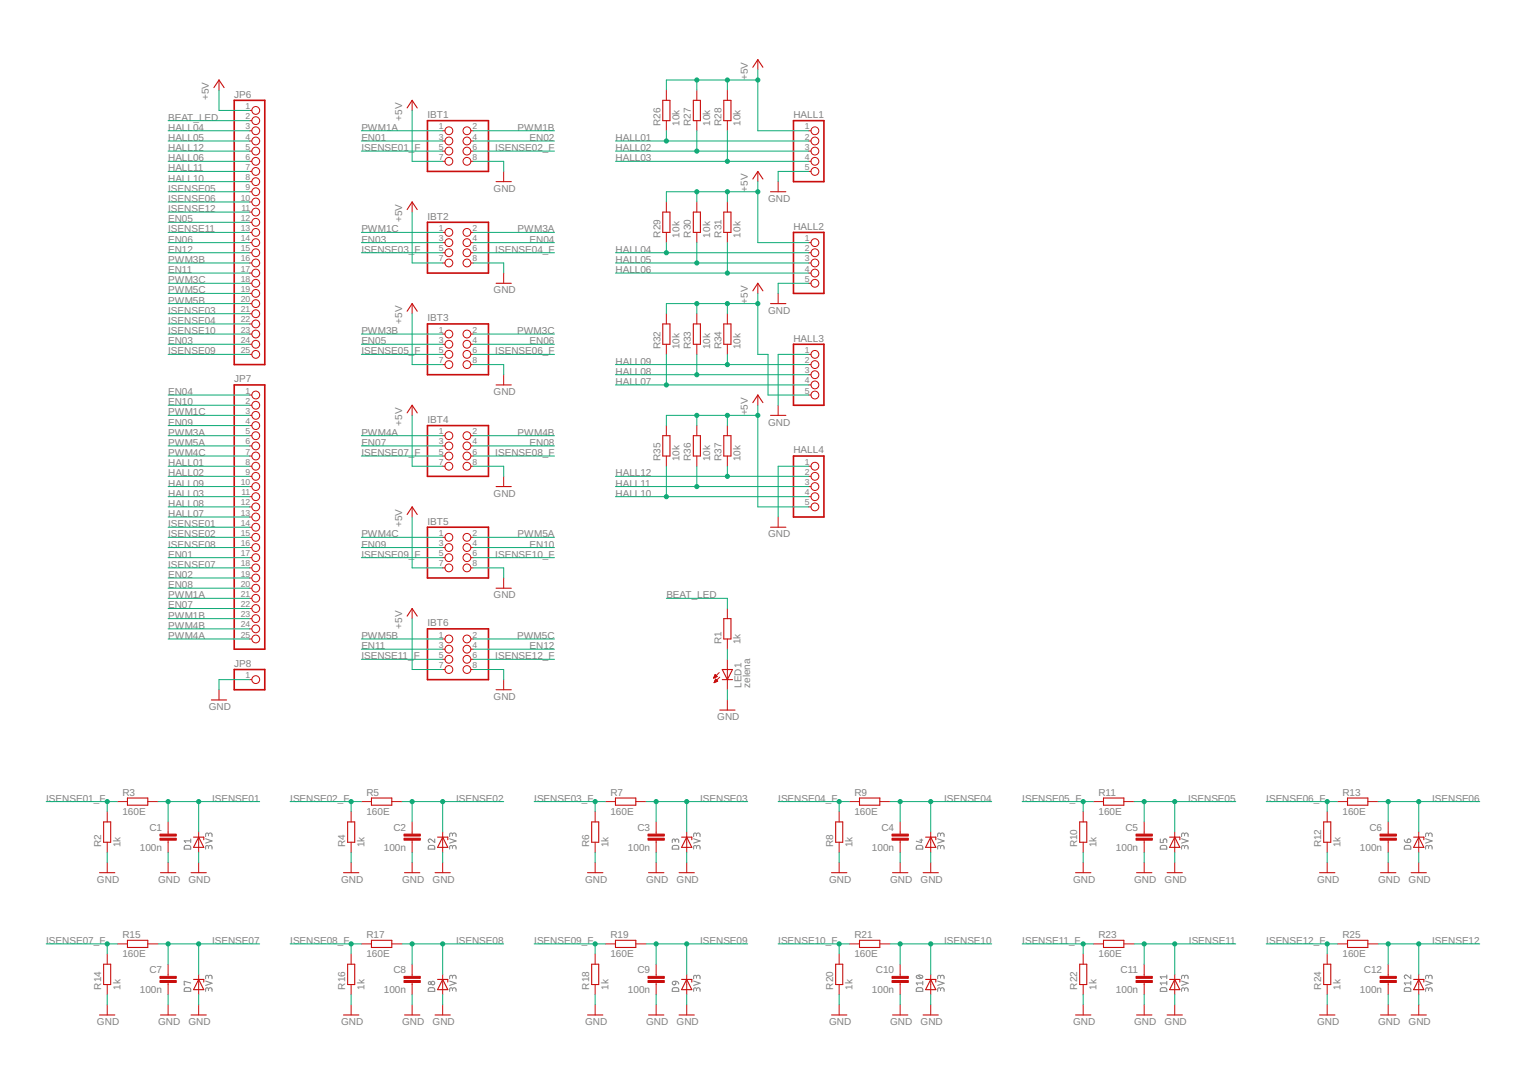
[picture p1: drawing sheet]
<svg xmlns="http://www.w3.org/2000/svg" width="297mm" height="210mm" viewBox="0 0 297 210" stroke-linecap="round" stroke-linejoin="round" font-family="sans-serif">
<g fill="none" stroke="#808080" stroke-width=".19">
<path d="M36 164.7h.9l.2 .1v.5h-1.2zM37.1 163.4v.7M37.1 163.7h-1.2l.3 .4M40 163.3l1.3 .4-1.3 .5M40.6 165a.35 .35 0 0 1 .3-.4 .35 .35 0 0 1 .4 .4v.3M40.6 165.2v-.4l-.4-.2-.2 .2v.5M40.6 162.5a.35 .35 0 0 1 .3-.3 .35 .35 0 0 1 .4 .3v.4M40.6 162.8v-.5l-.4-.1-.2 .1v.6M83.5 164.7h.9l.2 .1v.5h-1.2zM84.6 163.4v.7l-.7-.6a.35 .35 0 0 0-.5 .1 .35 .35 0 0 0 .2 .5M87.5 163.3l1.3 .4-1.3 .5M88.1 165a.35 .35 0 0 1 .3-.4 .35 .35 0 0 1 .4 .4v.3"/>
<path d="M88.1 165.2v-.4l-.4-.2-.2 .2v.5M88.1 162.5a.35 .35 0 0 1 .3-.3 .35 .35 0 0 1 .4 .3v.4M88.1 162.8v-.5l-.4-.1-.2 .1v.6M131 164.7h.9l.2 .1v.5h-1.2zM131.4 163.7a.35 .35 0 0 1 .4-.3 .35 .35 0 0 1 .3 .3v.4M131.4 163.9v-.4l-.3-.1-.2 .1v.6M135 163.3l1.3 .4-1.3 .5M135.6 165a.35 .35 0 0 1 .3-.4 .35 .35 0 0 1 .4 .4v.3M135.6 165.2v-.4l-.4-.2-.2 .2v.5M135.6 162.5a.35 .35 0 0 1 .3-.3 .35 .35 0 0 1 .4 .3v.4M135.6 162.8v-.5l-.4-.1-.2 .1v.6M178.5 164.7h.9l.2 .1v.5h-1.2z"/>
<path d="M179 163.6h.6M179.3 163.4v.7l-.9-.3M182.5 163.3l1.3 .4-1.3 .5M183.1 165a.35 .35 0 0 1 .3-.4 .35 .35 0 0 1 .4 .4v.3M183.1 165.2l-.1-.4-.3-.2-.2 .2v.5M183.1 162.5a.35 .35 0 0 1 .3-.3 .35 .35 0 0 1 .4 .3v.4M183.1 162.8l-.1-.5-.3-.1-.2 .1v.6M225.8 163.4v.7h.6v-.5a.36 .36 0 0 1 .4-.2 .36 .36 0 0 1 .3 .2v.5M226 164.7h.9l.2 .1v.5h-1.3zM230 163.3l1.3 .4-1.3 .5M230.6 165a.35 .35 0 0 1 .3-.4 .35 .35 0 0 1 .4 .4v.3M230.6 165.2l-.1-.4-.3-.2-.2 .3v.4"/>
<path d="M230.6 162.5a.35 .35 0 0 1 .3-.3 .35 .35 0 0 1 .4 .3v.4M230.6 162.8l-.1-.5-.3-.1-.2 .3v.4M273.3 163.5l.3 .5 .3 .1M273.5 164.7h.9l.2 .1v.5h-1.3zM274 163.4a.36 .36 0 0 1 .6 .2 .36 .36 0 0 1-.3 .5h-.4zM277.5 163.3l1.3 .4-1.3 .5M278.1 165a.35 .35 0 0 1 .3-.4 .35 .35 0 0 1 .4 .4v.3M278.1 165.2l-.1-.4-.3-.2-.2 .2v.5M278.1 162.5a.35 .35 0 0 1 .3-.3 .35 .35 0 0 1 .4 .3v.4M278.1 162.8l-.1-.5-.3-.1-.2 .1v.6M36 192.4h.9l.2 .2v.4h-1.2zM37.1 191.4l-1.2-.3v.7h.1"/>
<path d="M40 191l1.3 .5-1.3 .4M40.6 192.7a.35 .35 0 0 1 .3-.4 .35 .35 0 0 1 .4 .4v.3M40.6 192.9v-.4l-.4-.2-.2 .2v.5M40.6 190.2a.35 .35 0 0 1 .3-.3 .35 .35 0 0 1 .4 .3v.4M40.6 190.5v-.4l-.4-.2-.2 .2v.5M83.5 192.4h.9l.2 .2v.4h-1.2zM87.5 191l1.3 .5-1.3 .4M88.1 192.7a.35 .35 0 0 1 .3-.4 .35 .35 0 0 1 .4 .4v.3M88.1 192.9v-.4l-.4-.2-.2 .2v.5M88.1 190.2a.35 .35 0 0 1 .3-.3 .35 .35 0 0 1 .4 .3v.4M88.1 190.5v-.4l-.4-.2-.2 .2v.5M131 192.4h.9l.2 .2v.4h-1.2z"/>
<path d="M131 191.2l.6-.1v.4a.35 .35 0 0 1-.6 .2 .35 .35 0 0 1 0-.5zM131.6 191.1l.3 .1 .2 .4M135 191l1.3 .5-1.3 .4M135.6 192.7a.35 .35 0 0 1 .3-.4 .35 .35 0 0 1 .4 .4v.3M135.6 192.9v-.4l-.4-.2-.2 .2v.5M135.6 190.2a.35 .35 0 0 1 .3-.3 .35 .35 0 0 1 .4 .3v.4M135.6 190.5v-.4l-.4-.2-.2 .2v.5M178.4 190a.71 .71 0 0 1 1.2 .3 .71 .71 0 0 1-1.2-.2zM178.5 192.4h.9l.2 .2v.4h-1.2zM178.6 189.9l.7 .6M179.6 191.1v.7M179.6 191.4h-1.2l.2 .4"/>
<path d="M182.5 191l1.3 .5-1.3 .4M183.1 192.7a.35 .35 0 0 1 .3-.4 .35 .35 0 0 1 .4 .4v.3M183.1 192.9l-.1-.4-.3-.2-.2 .2v.5M183.1 190.2a.35 .35 0 0 1 .3-.3 .35 .35 0 0 1 .4 .3v.4M183.1 190.5l-.1-.4-.3-.2-.2 .2v.5M226 192.4h.9l.2 .2v.4h-1.3zM227.1 189.8v.8M227.1 191.1v.7M227.1 191.4h-1.3l.3 .4M227.1 190.2h-1.3l.3 .4M230 191l1.3 .5-1.3 .4M230.6 192.7a.35 .35 0 0 1 .3-.4 .35 .35 0 0 1 .4 .4v.3"/>
<path d="M230.6 192.9l-.1-.4-.3-.2-.2 .3v.4M230.6 190.2a.35 .35 0 0 1 .3-.3 .35 .35 0 0 1 .4 .3v.4M230.6 190.5l-.1-.4-.3-.2-.2 .2v.5M273.5 192.4h.9l.2 .2v.4h-1.3zM274.6 189.8v.8l-.7-.7a.36 .36 0 0 0-.5 .2 .36 .36 0 0 0 .2 .5M274.6 191.1v.7M274.6 191.4h-1.3l.3 .4M277.5 191l1.3 .5-1.3 .4M278.1 192.7a.35 .35 0 0 1 .3-.4 .35 .35 0 0 1 .4 .4v.3M278.1 192.9l-.1-.4-.3-.2-.2 .2v.5M278.1 190.2a.35 .35 0 0 1 .3-.3 .35 .35 0 0 1 .4 .3v.4M278.1 190.5l-.1-.4-.3-.2-.2 .2v.5"/>
<circle cx="83.7" cy="191.4" r=".28"/>
<circle cx="84.3" cy="191.4" r=".35"/>
</g>
<g fill="none" stroke="#c90d0c" stroke-width=".32">
<path d="M45.6 19.5h5.9v51.5h-5.9zM83.2 23.5h11.9v9.9h-11.9zM154.5 23.5h5.9v11.9h-5.9zM83.2 43.3h11.9v9.9h-11.9zM154.5 45.3h5.9v11.8h-5.9zM45.6 75h5.9v51.4h-5.9zM83.2 63.1h11.9v9.9h-11.9zM154.5 67h5.9v11.9h-5.9zM83.2 82.9h11.9v9.9h-11.9zM154.5 88.8h5.9v11.9h-5.9zM83.2 102.7h11.9v9.8h-11.9zM45.6 130.4h5.9v3.9h-5.9z"/>
<path d="M83.2 122.4h11.9v9.9h-11.9z"/>
</g>
<g fill="none" stroke="#c90d0c" stroke-width=".19">
<path d="M42.6 15.6v1.9M80.2 19.5v2M129.7 17.5v2M135.6 17.5v2M141.6 17.5v2M147.5 11.6v2M48.6 25.5h.4M48.6 27.5h.4M48.6 29.4h.4M48.6 31.4h.4M48.6 33.4h.4M48.6 21.5h.4"/>
<path d="M48.6 23.5h.4M48.6 35.4h.4M48.6 37.3h.4M48.6 39.3h.4M80.2 39.3v2M86.2 25.5h.4M86.2 27.5h.4M86.2 29.4h.4M86.2 31.4h.4M91.7 25.5h.4M91.7 27.5h.4M91.7 29.4h.4"/>
<path d="M91.7 31.4h.4M98 33.4v2M129.7 23.5v2M129.7 39.3v2M135.6 23.5v2M135.6 39.3v2M141.6 23.5v2M141.6 39.3v2M147.5 33.4v2M151.5 35.4v1.9M157.4 25.5h.5M157.4 27.5h.5"/>
<path d="M157.4 29.4h.5M157.4 31.4h.5M157.4 33.4h.5M48.6 45.3h.4M48.6 47.2h.4M48.6 49.2h.4M48.6 51.2h.4M48.6 53.2h.4M48.6 55.2h.4M48.6 41.3h.4M48.6 43.3h.4M48.6 57.1h.4"/>
<path d="M48.6 59.1h.4M80.2 59.1v2M86.2 45.3h.4M86.2 47.2h.4M86.2 49.2h.4M86.2 51.2h.4M91.7 45.3h.4M91.7 47.2h.4M91.7 49.2h.4M91.7 51.2h.4M98 53.2v2M129.7 45.3v1.9"/>
<path d="M135.6 45.3v1.9M141.6 45.3v1.9M147.5 55.2v1.9M151.5 57.1v2M157.4 47.2h.5M157.4 49.2h.5M157.4 51.2h.5M157.4 53.2h.5M157.4 55.2h.5M48.6 65h.4M48.6 67h.4M48.6 69h.4"/>
<path d="M48.6 76.9h.4M48.6 61.1h.4M48.6 63.1h.4M48.6 78.9h.4M80.2 78.9v2M86.2 65h.4M86.2 67h.4M86.2 69h.4M86.2 71h.4M91.7 65h.4M91.7 67h.4M91.7 69h.4"/>
<path d="M91.7 71h.4M98 73v2M129.7 61.1v2M129.7 67v2M135.6 61.1v2M135.6 67v2M141.6 61.1v2M141.6 67v2M147.5 76.9v2M151.5 78.9v2M157.4 69h.5M157.4 71h.5"/>
<path d="M157.4 73h.5M157.4 75h.5M157.4 76.9h.5M48.6 84.8h.4M48.6 86.8h.4M48.6 88.8h.4M48.6 90.8h.4M48.6 92.8h.4M48.6 94.7h.4M48.6 96.7h.4M48.6 98.7h.4M48.6 80.9h.4"/>
<path d="M48.6 82.9h.4M80.2 98.7v2M86.2 84.8h.4M86.2 86.8h.4M86.2 88.8h.4M86.2 90.8h.4M91.7 84.8h.4M91.7 86.8h.4M91.7 88.8h.4M91.7 90.8h.4M98 92.8v1.9M129.7 82.9v1.9"/>
<path d="M129.7 88.8v2M135.6 82.9v1.9M135.6 88.8v2M141.6 82.9v1.9M141.6 88.8v2M157.4 90.8h.5M157.4 92.8h.5M157.4 94.7h.5M157.4 96.7h.5M157.4 98.7h.5M48.6 104.6h.4M48.6 106.6h.4"/>
<path d="M48.6 108.6h.4M48.6 110.6h.4M48.6 100.7h.4M48.6 102.7h.4M48.6 112.5h.4M48.6 114.5h.4M48.6 116.5h.4M48.6 118.5h.4M80.2 118.5v2M86.2 104.6h.4M86.2 106.6h.4M86.2 108.6h.4"/>
<path d="M86.2 110.6h.4M91.7 104.6h.4M91.7 106.6h.4M91.7 108.6h.4M91.7 110.6h.4M98 112.5v2M141.6 118.5v2M151.5 100.7v2M42.6 134.3v2M48.6 124.4h.4M48.6 132.3h.4M48.6 120.5h.4"/>
<path d="M48.6 122.4h.4M86.2 124.4h.4M86.2 126.4h.4M86.2 128.4h.4M86.2 130.4h.4M91.7 124.4h.4M91.7 126.4h.4M91.7 128.4h.4M91.7 130.4h.4M98 132.3v2M138.9 132h.1M139 131.9h.2"/>
<path d="M139 131.8h.4M139 131.7h.6M139 132.9h.2M139.1 131.6h.4M139.1 132.8h.3M139.1 132.7h.5M139.1 131.6h.3M139.1 131.5h.2M139.1 132.6h.6M139.2 131.4h.1M139.2 132.5h.4M139.2 132.4h.3"/>
<path d="M139.3 132.3h.1M139.3 132.2l.4 .4-.7 .3zM139.3 132.2h.1M139.6 131.7l-.4-.4-.3 .7M139.6 131.7l-.7 .3M140 131l-1.1 1M140.1 131.8l-1.1 1.1M141.6 124.4v2M141.6 128.4v5.9M141.6 136.3v2M20.9 158.1v1.9M22.8 156.1h2"/>
<path d="M28.8 156.1h2M68.3 158.1v1.9M70.3 156.1h2M76.3 156.1h2M115.8 158.1v1.9M117.8 156.1h2M123.8 156.1h2M163.3 158.1v1.9M165.3 156.1h2M171.3 156.1h1.9M210.8 158.1v1.9M212.8 156.1h2"/>
<path d="M218.8 156.1h1.9M258.3 158.1v1.9M260.3 156.1h2M266.3 156.1h1.9M20.9 164v2M20.9 168v1.9M32.7 160v2.4M32.7 163.6v2.4M32.7 168v1.9M38.7 162v4M38.7 168v1.9M68.3 164v2"/>
<path d="M68.3 168v1.9M80.2 160v2.4M80.2 163.6v2.4M80.2 168v1.9M86.2 162v4M86.2 168v1.9M115.8 164v2M115.8 168v1.9M127.7 160v2.4M127.7 163.6v2.4M127.7 168v1.9M133.7 162v4"/>
<path d="M133.7 168v1.9M163.3 164v2M163.3 168v1.9M175.2 160v2.4M175.2 163.6v2.4M175.2 168v1.9M181.2 162v4M181.2 168v1.9M210.8 164v2M210.8 168v1.9M222.7 160v2.4M222.7 163.6v2.4"/>
<path d="M222.7 168v1.9M228.7 162v4M228.7 168v1.9M258.3 164v2M258.3 168v1.9M270.2 160v2.4M270.2 163.6v2.4M270.2 168v1.9M276.2 162v4M276.2 168v1.9M20.9 185.8v1.9M20.9 191.7v2"/>
<path d="M20.9 195.7v1.9M22.8 183.8h2M28.8 183.8h2M32.7 187.7v2.4M32.7 191.3v2.4M32.7 195.7v1.9M38.7 189.7v4M38.7 195.7v1.9M68.3 185.8v1.9M68.3 191.7v2M68.3 195.7v1.9M70.3 183.8h2"/>
<path d="M76.3 183.8h2M80.2 187.7v2.4M80.2 191.3v2.4M80.2 195.7v1.9M86.2 189.7v4M86.2 195.7v1.9M115.8 185.8v1.9M115.8 191.7v2M115.8 195.7v1.9M117.8 183.8h2M123.8 183.8h2M127.7 187.7v2.4"/>
<path d="M127.7 191.3v2.4M127.7 195.7v1.9M133.7 189.7v4M133.7 195.7v1.9M163.3 185.8v1.9M163.3 191.7v2M163.3 195.7v1.9M165.3 183.8h2M171.3 183.8h1.9M175.2 187.7v2.4M175.2 191.3v2.4M175.2 195.7v1.9"/>
<path d="M181.2 189.7v4M181.2 195.7v1.9M210.8 185.8v1.9M210.8 191.7v2M210.8 195.7v1.9M212.8 183.8h2M218.8 183.8h1.9M222.7 187.7v2.4M222.7 191.3v2.4M222.7 195.7v1.9M228.7 189.7v4M228.7 195.7v1.9"/>
<path d="M258.3 185.8v1.9M258.3 191.7v2M258.3 195.7v1.9M260.3 183.8h2M266.3 183.8h1.9M270.2 187.7v2.4M270.2 191.3v2.4M270.2 195.7v1.9M276.2 189.7v4M276.2 195.7v1.9"/>
<circle cx="49.8" cy="21.5" r=".76"/>
<circle cx="49.8" cy="39.3" r=".76"/>
<circle cx="49.8" cy="29.4" r=".76"/>
<circle cx="49.8" cy="37.3" r=".76"/>
<circle cx="49.8" cy="33.4" r=".76"/>
<circle cx="49.8" cy="35.4" r=".76"/>
<circle cx="49.8" cy="23.5" r=".76"/>
<circle cx="49.8" cy="25.5" r=".76"/>
<circle cx="49.8" cy="27.5" r=".76"/>
<circle cx="49.8" cy="31.4" r=".76"/>
<circle cx="87.4" cy="27.5" r=".76"/>
<circle cx="87.4" cy="29.4" r=".76"/>
<circle cx="87.4" cy="25.5" r=".76"/>
<circle cx="87.4" cy="31.4" r=".76"/>
<circle cx="90.9" cy="29.4" r=".76"/>
<circle cx="90.9" cy="25.5" r=".76"/>
<circle cx="90.9" cy="27.5" r=".76"/>
<circle cx="90.9" cy="31.4" r=".76"/>
<circle cx="158.6" cy="25.5" r=".76"/>
<circle cx="158.6" cy="27.5" r=".76"/>
<circle cx="158.6" cy="31.4" r=".76"/>
<circle cx="158.6" cy="33.4" r=".76"/>
<circle cx="158.6" cy="29.4" r=".76"/>
<circle cx="49.8" cy="47.2" r=".76"/>
<circle cx="49.8" cy="57.1" r=".76"/>
<circle cx="49.8" cy="59.1" r=".76"/>
<circle cx="49.8" cy="51.2" r=".76"/>
<circle cx="49.8" cy="53.2" r=".76"/>
<circle cx="49.8" cy="45.3" r=".76"/>
<circle cx="49.8" cy="55.2" r=".76"/>
<circle cx="49.8" cy="49.2" r=".76"/>
<circle cx="49.8" cy="43.3" r=".76"/>
<circle cx="49.8" cy="41.3" r=".76"/>
<circle cx="87.4" cy="49.2" r=".76"/>
<circle cx="87.4" cy="51.2" r=".76"/>
<circle cx="87.4" cy="47.2" r=".76"/>
<circle cx="87.4" cy="45.3" r=".76"/>
<circle cx="90.9" cy="47.2" r=".76"/>
<circle cx="90.9" cy="49.2" r=".76"/>
<circle cx="90.9" cy="51.2" r=".76"/>
<circle cx="90.9" cy="45.3" r=".76"/>
<circle cx="158.6" cy="49.2" r=".76"/>
<circle cx="158.6" cy="55.2" r=".76"/>
<circle cx="158.6" cy="51.2" r=".76"/>
<circle cx="158.6" cy="47.2" r=".76"/>
<circle cx="158.6" cy="53.2" r=".76"/>
<circle cx="49.8" cy="69" r=".76"/>
<circle cx="49.8" cy="61.1" r=".76"/>
<circle cx="49.8" cy="67" r=".76"/>
<circle cx="49.8" cy="65" r=".76"/>
<circle cx="49.8" cy="63.1" r=".76"/>
<circle cx="49.8" cy="78.9" r=".76"/>
<circle cx="49.8" cy="76.9" r=".76"/>
<circle cx="87.4" cy="69" r=".76"/>
<circle cx="87.4" cy="67" r=".76"/>
<circle cx="87.4" cy="65" r=".76"/>
<circle cx="87.4" cy="71" r=".76"/>
<circle cx="90.9" cy="71" r=".76"/>
<circle cx="90.9" cy="65" r=".76"/>
<circle cx="90.9" cy="67" r=".76"/>
<circle cx="90.9" cy="69" r=".76"/>
<circle cx="158.6" cy="75" r=".76"/>
<circle cx="158.6" cy="73" r=".76"/>
<circle cx="158.6" cy="69" r=".76"/>
<circle cx="158.6" cy="71" r=".76"/>
<circle cx="158.6" cy="76.9" r=".76"/>
<circle cx="49.8" cy="96.7" r=".76"/>
<circle cx="49.8" cy="94.7" r=".76"/>
<circle cx="49.8" cy="80.9" r=".76"/>
<circle cx="49.8" cy="82.9" r=".76"/>
<circle cx="49.8" cy="88.8" r=".76"/>
<circle cx="49.8" cy="84.8" r=".76"/>
<circle cx="49.8" cy="98.7" r=".76"/>
<circle cx="49.8" cy="90.8" r=".76"/>
<circle cx="49.8" cy="86.8" r=".76"/>
<circle cx="49.8" cy="92.8" r=".76"/>
<circle cx="87.4" cy="84.8" r=".76"/>
<circle cx="87.4" cy="88.8" r=".76"/>
<circle cx="87.4" cy="90.8" r=".76"/>
<circle cx="87.4" cy="86.8" r=".76"/>
<circle cx="90.9" cy="84.8" r=".76"/>
<circle cx="90.9" cy="88.8" r=".76"/>
<circle cx="90.9" cy="86.8" r=".76"/>
<circle cx="90.9" cy="90.8" r=".76"/>
<circle cx="158.6" cy="96.7" r=".76"/>
<circle cx="158.6" cy="94.7" r=".76"/>
<circle cx="158.6" cy="98.7" r=".76"/>
<circle cx="158.6" cy="92.8" r=".76"/>
<circle cx="158.6" cy="90.8" r=".76"/>
<circle cx="49.8" cy="106.6" r=".76"/>
<circle cx="49.8" cy="102.7" r=".76"/>
<circle cx="49.8" cy="100.7" r=".76"/>
<circle cx="49.8" cy="118.5" r=".76"/>
<circle cx="49.8" cy="108.6" r=".76"/>
<circle cx="49.8" cy="112.5" r=".76"/>
<circle cx="49.8" cy="104.6" r=".76"/>
<circle cx="49.8" cy="116.5" r=".76"/>
<circle cx="49.8" cy="110.6" r=".76"/>
<circle cx="49.8" cy="114.5" r=".76"/>
<circle cx="87.4" cy="104.6" r=".76"/>
<circle cx="87.4" cy="106.6" r=".76"/>
<circle cx="87.4" cy="108.6" r=".76"/>
<circle cx="87.4" cy="110.6" r=".76"/>
<circle cx="90.9" cy="104.6" r=".76"/>
<circle cx="90.9" cy="110.6" r=".76"/>
<circle cx="90.9" cy="106.6" r=".76"/>
<circle cx="90.9" cy="108.6" r=".76"/>
<circle cx="49.8" cy="124.4" r=".76"/>
<circle cx="49.8" cy="132.3" r=".76"/>
<circle cx="49.8" cy="122.4" r=".76"/>
<circle cx="49.8" cy="120.5" r=".76"/>
<circle cx="87.4" cy="128.4" r=".76"/>
<circle cx="87.4" cy="124.4" r=".76"/>
<circle cx="87.4" cy="130.4" r=".76"/>
<circle cx="87.4" cy="126.4" r=".76"/>
<circle cx="90.9" cy="124.4" r=".76"/>
<circle cx="90.9" cy="130.4" r=".76"/>
<circle cx="90.9" cy="128.4" r=".76"/>
<circle cx="90.9" cy="126.4" r=".76"/>
</g>
<g fill="none" stroke="#c90d0c" stroke-width=".21">
<path d="M41.6 17.1l1-1.5 1 1.5M129 19.5h1.4v4h-1.4zM135 19.5h1.3v4h-1.3zM140.9 19.5h1.4v4h-1.4zM146.5 13.1l1-1.5 1 1.5M79.2 21l1-1.5 1 1.5M96.6 35.4h2.9M146.5 34.9l1-1.5 1 1.5M150 37.3h3M79.2 40.8l1-1.5 1 1.5M96.6 55.2h2.9M129 41.3h1.4v4h-1.4z"/>
<path d="M135 41.3h1.3v4h-1.3zM140.9 41.3h1.4v4h-1.4zM146.5 56.6l1-1.4 1 1.4M150 59.1h3M79.2 60.6l1-1.5 1 1.5M96.6 75h2.9M129 63.1h1.4v3.9h-1.4zM135 63.1h1.3v3.9h-1.3zM140.9 63.1h1.4v3.9h-1.4zM146.5 78.4l1-1.5 1 1.5M79.2 80.4l1-1.5 1 1.5M96.6 94.7h2.9"/>
<path d="M129 84.8h1.4v4h-1.4zM135 84.8h1.3v4h-1.3zM140.9 84.8h1.4v4h-1.4zM150 80.9h3M79.2 100.2l1-1.5 1 1.5M79.2 120l1-1.5 1 1.5M96.6 114.5h2.9M150 102.7h3M41.1 136.3h3M96.6 134.3h2.9M140.1 138.3h3M140.6 130.4h2l-1 1.9z"/>
<path d="M140.6 132.3h2M140.9 120.5h1.4v3.9h-1.4zM24.8 155.4h4v1.4h-4zM72.3 155.4h4v1.4h-4zM119.8 155.4h4v1.4h-4zM167.3 155.4h4v1.4h-4zM214.8 155.4h4v1.4h-4zM262.3 155.4h4v1.4h-4zM19.4 169.9h3M20.2 160h1.3v4h-1.3zM31.2 169.9h3M37.2 169.9h3"/>
<path d="M37.7 163h2v.5M38.7 163l1 2h-2zM66.9 169.9h2.9M67.7 160h1.3v4h-1.3zM78.7 169.9h3M84.7 169.9h3M85.2 163h2v.5M86.2 163l1 2h-2zM114.4 169.9h2.9M115.2 160h1.3v4h-1.3zM126.2 169.9h3M132.2 169.9h2.9"/>
<path d="M132.7 163h2v.5M133.7 163l1 2h-2zM161.9 169.9h2.9M162.7 160h1.3v4h-1.3zM173.7 169.9h3M179.7 169.9h2.9M180.2 163h2v.5M181.2 163l1 2h-2zM209.4 169.9h2.9M210.2 160h1.3v4h-1.3zM221.2 169.9h3M227.2 169.9h2.9"/>
<path d="M227.7 163h2v.5M228.7 163l1 2h-2zM256.9 169.9h2.9M257.7 160h1.3v4h-1.3zM268.7 169.9h3M274.7 169.9h2.9M275.2 163h2v.5M276.2 163l1 2h-2zM19.4 197.6h3M20.2 187.7h1.3v4h-1.3zM24.8 183.1h4v1.4h-4zM31.2 197.6h3"/>
<path d="M37.2 197.6h3M37.7 190.7h2v.5M38.7 190.7l1 2h-2zM66.9 197.6h2.9M67.7 187.7h1.3v4h-1.3zM72.3 183.1h4v1.4h-4zM78.7 197.6h3M84.7 197.6h3M85.2 190.7h2v.5M86.2 190.7l1 2h-2zM114.4 197.6h2.9M115.2 187.7h1.3v4h-1.3z"/>
<path d="M119.8 183.1h4v1.4h-4zM126.2 197.6h3M132.2 197.6h2.9M132.7 190.7h2v.5M133.7 190.7l1 2h-2zM161.9 197.6h2.9M162.7 187.7h1.3v4h-1.3zM167.3 183.1h4v1.4h-4zM173.7 197.6h3M179.7 197.6h2.9M180.2 190.7h2v.5M181.2 190.7l1 2h-2z"/>
<path d="M209.4 197.6h2.9M210.2 187.7h1.3v4h-1.3zM214.8 183.1h4v1.4h-4zM221.2 197.6h3M227.2 197.6h2.9M227.7 190.7h2v.5M228.7 190.7l1 2h-2zM256.9 197.6h2.9M257.7 187.7h1.3v4h-1.3zM262.3 183.1h4v1.4h-4zM268.7 197.6h3M274.7 197.6h2.9"/>
<path d="M275.2 190.7h2v.5M276.2 190.7l1 2h-2z"/>
</g>
<g fill="#c90d0c" stroke="#c90d0c" stroke-width=".19">
<path d="M31.1 163.2h3.2v.4h-3.2z"/>
<path d="M31.1 162.4h3.2v.4h-3.2z"/>
<path d="M78.6 163.2h3.2v.4h-3.2z"/>
<path d="M78.6 162.4h3.2v.4h-3.2z"/>
<path d="M126.1 163.2h3.2v.4h-3.2z"/>
<path d="M126.1 162.4h3.2v.4h-3.2z"/>
<path d="M173.6 163.2h3.2v.4h-3.2z"/>
<path d="M173.6 162.4h3.2v.4h-3.2z"/>
<path d="M221.1 163.2h3.2v.4h-3.2z"/>
<path d="M221.1 162.4h3.2v.4h-3.2z"/>
<path d="M268.6 163.2h3.2v.4h-3.2z"/>
<path d="M268.6 162.4h3.2v.4h-3.2z"/>
<path d="M31.1 190.9h3.2v.4h-3.2z"/>
<path d="M31.1 190.1h3.2v.4h-3.2z"/>
<path d="M78.6 190.9h3.2v.4h-3.2z"/>
<path d="M78.6 190.1h3.2v.4h-3.2z"/>
<path d="M126.1 190.9h3.2v.4h-3.2z"/>
<path d="M126.1 190.1h3.2v.4h-3.2z"/>
<path d="M173.6 190.9h3.2v.4h-3.2z"/>
<path d="M173.6 190.1h3.2v.4h-3.2z"/>
<path d="M221.1 190.9h3.2v.4h-3.2z"/>
<path d="M221.1 190.1h3.2v.4h-3.2z"/>
<path d="M268.6 190.9h3.2v.4h-3.2z"/>
<path d="M268.6 190.1h3.2v.4h-3.2z"/>
</g>
<g fill="none" stroke="#0dab76" stroke-width=".19">
<path d="M42.6 17.5v4h6M135.6 15.6v1.9M141.6 15.6v1.9M147.5 15.6h-17.8v1.9M147.5 13.6v11.9h9.9M32.7 29.4h15.9M32.7 33.4h15.9M32.7 35.4h15.9M32.7 31.4h15.9M32.7 27.5h15.9M32.7 25.5h15.9M32.7 23.5h15.9"/>
<path d="M32.7 37.3h15.9M32.7 39.3h15.9M70.3 29.4h15.9M70.3 27.5h15.9M70.3 25.5h15.9M80.2 21.5v9.9h6M92.1 29.4h15.8M92.1 31.4h5.9v2M92.1 27.5h15.8M92.1 25.5h15.8M119.8 29.4h37.6M119.8 31.4h37.6"/>
<path d="M119.8 27.5h37.6M129.7 25.5v2M135.6 25.5v3.9M135.6 37.3v2M141.6 25.5v5.9M141.6 37.3v2M147.5 37.3h-17.8v2M147.5 35.4v11.8h9.9M157.4 33.4h-5.9v2M32.7 57.1h15.9M32.7 59.1h15.9M32.7 53.2h15.9"/>
<path d="M32.7 51.2h15.9M32.7 49.2h15.9M32.7 45.3h15.9M32.7 55.2h15.9M32.7 47.2h15.9M32.7 43.3h15.9M32.7 41.3h15.9M70.3 49.2h15.9M70.3 45.3h15.9M70.3 47.2h15.9M80.2 41.3v9.9h6M92.1 51.2h5.9v2"/>
<path d="M92.1 49.2h15.8M92.1 45.3h15.8M92.1 47.2h15.8M119.8 53.2h37.6M119.8 51.2h37.6M119.8 49.2h37.6M129.7 47.2v2M135.6 47.2v4M135.6 59.1v2M141.6 47.2v6M141.6 59.1v2M147.5 59.1h-17.8v2"/>
<path d="M147.5 57.1v11.9h2v7.9h7.9M157.4 55.2h-5.9v1.9M32.7 78.9h15.9M32.7 65h15.9M32.7 67h15.9M32.7 76.9h15.9M32.7 69h15.9M32.7 61.1h15.9M32.7 63.1h15.9M70.3 65h15.9M70.3 67h15.9M70.3 69h15.9"/>
<path d="M80.2 61.1v9.9h6M92.1 71h5.9v2M92.1 65h15.8M92.1 67h15.8M92.1 69h15.8M119.8 71h37.6M119.8 73h37.6M119.8 75h37.6M129.7 69v6M135.6 69v4M141.6 69v2M147.5 78.9v19.8h9.9"/>
<path d="M157.4 69h-5.9v9.9M32.7 86.8h15.9M32.7 92.8h15.9M32.7 94.7h15.9M32.7 96.7h15.9M32.7 98.7h15.9M32.7 88.8h15.9M32.7 84.8h15.9M32.7 80.9h15.9M32.7 82.9h15.9M32.7 90.8h15.9M70.3 86.8h15.9"/>
<path d="M70.3 88.8h15.9M70.3 84.8h15.9M80.2 80.9v9.9h6M92.1 86.8h15.8M92.1 88.8h15.8M92.1 84.8h15.8M92.1 90.8h5.9v2M119.8 92.8h37.6M119.8 94.7h37.6M119.8 96.7h37.6M129.7 90.8v5.9M135.6 80.9v2"/>
<path d="M135.6 90.8v3.9M141.6 80.9v2M141.6 90.8v2M147.5 80.9h-17.8v2M157.4 90.8h-5.9v9.9M32.7 104.6h15.9M32.7 100.7h15.9M32.7 116.5h15.9M32.7 106.6h15.9M32.7 114.5h15.9M32.7 118.5h15.9M32.7 108.6h15.9"/>
<path d="M32.7 112.5h15.9M32.7 110.6h15.9M32.7 102.7h15.9M70.3 104.6h15.9M70.3 106.6h15.9M70.3 108.6h15.9M80.2 100.7v9.9h6M92.1 104.6h15.8M92.1 106.6h15.8M92.1 108.6h15.8M92.1 110.6h5.9v1.9M129.7 116.5h11.9v2"/>
<path d="M32.7 124.4h15.9M32.7 122.4h15.9M32.7 120.5h15.9M48.6 132.3h-6v2M70.3 124.4h15.9M70.3 126.4h15.9M70.3 128.4h15.9M80.2 120.5v9.9h6M92.1 124.4h15.8M92.1 126.4h15.8M92.1 128.4h15.8M92.1 130.4h5.9v1.9"/>
<path d="M141.6 126.4v2M141.6 134.3v2M9 156.1h13.8M20.9 156.1v2M30.8 156.1h19.7M32.7 156.1v3.9M38.7 156.1v5.9M56.5 156.1h13.8M68.3 156.1v2M78.3 156.1h19.7M80.2 156.1v3.9M86.2 156.1v5.9"/>
<path d="M104 156.1h13.8M115.8 156.1v2M125.8 156.1h19.7M127.7 156.1v3.9M133.7 156.1v5.9M151.5 156.1h13.8M163.3 156.1v2M173.2 156.1h19.8M175.2 156.1v3.9M181.2 156.1v5.9M199 156.1h13.8M210.8 156.1v2"/>
<path d="M220.7 156.1h19.8M222.7 156.1v3.9M228.7 156.1v5.9M246.5 156.1h13.8M258.3 156.1v2M268.2 156.1h19.8M270.2 156.1v3.9M276.2 156.1v5.9M20.9 166v2M32.7 166v2M38.7 166v2M68.3 166v2"/>
<path d="M80.2 166v2M86.2 166v2M115.8 166v2M127.7 166v2M133.7 166v2M163.3 166v2M175.2 166v2M181.2 166v2M210.8 166v2M222.7 166v2M228.7 166v2M258.3 166v2"/>
<path d="M270.2 166v2M276.2 166v2M9 183.8h13.8M20.9 183.8v2M20.9 193.7v2M30.8 183.8h19.7M32.7 183.8v3.9M32.7 193.7v2M38.7 183.8v5.9M38.7 193.7v2M56.5 183.8h13.8M68.3 183.8v2"/>
<path d="M68.3 193.7v2M78.3 183.8h19.7M80.2 183.8v3.9M80.2 193.7v2M86.2 183.8v5.9M86.2 193.7v2M104 183.8h13.8M115.8 183.8v2M115.8 193.7v2M125.8 183.8h19.7M127.7 183.8v3.9M127.7 193.7v2"/>
<path d="M133.7 183.8v5.9M133.7 193.7v2M151.5 183.8h13.8M163.3 183.8v2M163.3 193.7v2M173.2 183.8h19.8M175.2 183.8v3.9M175.2 193.7v2M181.2 183.8v5.9M181.2 193.7v2M199 183.8h13.8M210.8 183.8v2"/>
<path d="M210.8 193.7v2M220.7 183.8h19.8M222.7 183.8v3.9M222.7 193.7v2M228.7 183.8v5.9M228.7 193.7v2M246.5 183.8h13.8M258.3 183.8v2M258.3 193.7v2M268.2 183.8h19.8M270.2 183.8v3.9M270.2 193.7v2"/>
<path d="M276.2 183.8v5.9M276.2 193.7v2"/>
</g>
<g fill="#0dab76" stroke="#0dab76" stroke-width=".19">
<circle cx="141.6" cy="92.8" r=".4"/>
<circle cx="135.6" cy="94.7" r=".4"/>
<circle cx="129.7" cy="96.7" r=".4"/>
<circle cx="141.6" cy="71" r=".4"/>
<circle cx="135.6" cy="73" r=".4"/>
<circle cx="129.7" cy="75" r=".4"/>
<circle cx="141.6" cy="53.2" r=".4"/>
<circle cx="135.6" cy="51.2" r=".4"/>
<circle cx="129.7" cy="49.2" r=".4"/>
<circle cx="141.6" cy="31.4" r=".4"/>
<circle cx="135.6" cy="29.4" r=".4"/>
<circle cx="210.8" cy="156.1" r=".4"/>
<circle cx="258.3" cy="156.1" r=".4"/>
<circle cx="20.9" cy="183.8" r=".4"/>
<circle cx="68.3" cy="183.8" r=".4"/>
<circle cx="115.8" cy="183.8" r=".4"/>
<circle cx="163.3" cy="183.8" r=".4"/>
<circle cx="210.8" cy="183.8" r=".4"/>
<circle cx="258.3" cy="183.8" r=".4"/>
<circle cx="20.9" cy="156.1" r=".4"/>
<circle cx="68.3" cy="156.1" r=".4"/>
<circle cx="115.8" cy="156.1" r=".4"/>
<circle cx="163.3" cy="156.1" r=".4"/>
<circle cx="135.6" cy="15.6" r=".4"/>
<circle cx="141.6" cy="15.6" r=".4"/>
<circle cx="147.5" cy="15.6" r=".4"/>
<circle cx="135.6" cy="37.3" r=".4"/>
<circle cx="141.6" cy="37.3" r=".4"/>
<circle cx="147.5" cy="37.3" r=".4"/>
<circle cx="135.6" cy="59.1" r=".4"/>
<circle cx="141.6" cy="59.1" r=".4"/>
<circle cx="147.5" cy="59.1" r=".4"/>
<circle cx="147.5" cy="80.9" r=".4"/>
<circle cx="141.6" cy="80.9" r=".4"/>
<circle cx="135.6" cy="80.9" r=".4"/>
<circle cx="129.7" cy="27.5" r=".4"/>
<circle cx="222.7" cy="156.1" r=".4"/>
<circle cx="228.7" cy="156.1" r=".4"/>
<circle cx="270.2" cy="156.1" r=".4"/>
<circle cx="276.2" cy="156.1" r=".4"/>
<circle cx="270.2" cy="183.8" r=".4"/>
<circle cx="276.2" cy="183.8" r=".4"/>
<circle cx="222.7" cy="183.8" r=".4"/>
<circle cx="228.7" cy="183.8" r=".4"/>
<circle cx="127.7" cy="156.1" r=".4"/>
<circle cx="133.7" cy="156.1" r=".4"/>
<circle cx="175.2" cy="156.1" r=".4"/>
<circle cx="181.2" cy="156.1" r=".4"/>
<circle cx="175.2" cy="183.8" r=".4"/>
<circle cx="181.2" cy="183.8" r=".4"/>
<circle cx="127.7" cy="183.8" r=".4"/>
<circle cx="133.7" cy="183.8" r=".4"/>
<circle cx="32.7" cy="156.1" r=".4"/>
<circle cx="38.7" cy="156.1" r=".4"/>
<circle cx="80.2" cy="156.1" r=".4"/>
<circle cx="86.2" cy="156.1" r=".4"/>
<circle cx="80.2" cy="183.8" r=".4"/>
<circle cx="86.2" cy="183.8" r=".4"/>
<circle cx="32.7" cy="183.8" r=".4"/>
<circle cx="38.7" cy="183.8" r=".4"/>
</g>
<g font-size="1.9" fill="#808080">
<text x="145.5" y="15.6" transform="rotate(-90 145.5 15.6)">+5V</text>
<text x="32.7" y="23.5">BEAT_LED</text>
<text x="40.7" y="19.5" transform="rotate(-90 40.7 19.5)">+5V</text>
<text x="45.6" y="19">JP6</text>
<text x="78.3" y="23.5" transform="rotate(-90 78.3 23.5)">+5V</text>
<text x="83.2" y="23">IBT1</text>
<text x="154.4" y="23">HALL1</text>
<text x="32.7" y="29.4">HALL12</text>
<text x="32.7" y="27.4">HALL05</text>
<text x="32.7" y="25.5">HALL04</text>
<text x="70.3" y="25.5">PWM1A</text>
<text x="70.3" y="27.4">EN01</text>
<text x="70.3" y="29.4">ISENSE01_</text>
<text x="80.7" y="29.4">F</text>
<text x="96.4" y="29.4">ISENSE02_F</text>
<text x="100.8" y="25.5">PWM1B</text>
<text x="103.1" y="27.4">EN02</text>
<text x="119.8" y="29.4">HALL02</text>
<text x="119.8" y="27.4">HALL01</text>
<text x="128.5" y="24.5" transform="rotate(-90 128.5 24.5)">R26</text>
<text x="132.3" y="24.5" transform="rotate(-90 132.3 24.5)">10k</text>
<text x="134.5" y="24.5" transform="rotate(-90 134.5 24.5)">R27</text>
<text x="138.2" y="24.5" transform="rotate(-90 138.2 24.5)">10k</text>
<text x="140.4" y="24.5" transform="rotate(-90 140.4 24.5)">R28</text>
<text x="144.2" y="24.5" transform="rotate(-90 144.2 24.5)">10k</text>
<text x="32.7" y="33.4">HALL11</text>
<text x="32.7" y="35.4">HALL10</text>
<text x="32.7" y="31.4">HALL06</text>
<text x="119.8" y="31.4">HALL03</text>
<text x="32.7" y="37.3">ISENSE05</text>
<text x="32.7" y="39.3">ISENSE06</text>
<text x="32.7" y="41.3">ISENSE12</text>
<text x="96.1" y="37.3">GND</text>
<text x="145.5" y="37.3" transform="rotate(-90 145.5 37.3)">+5V</text>
<text x="149.5" y="39.3">GND</text>
<text x="32.7" y="47.2">EN06</text>
<text x="32.7" y="43.3">EN05</text>
<text x="32.7" y="45.3">ISENSE11</text>
<text x="70.3" y="45.3">PWM1C</text>
<text x="70.3" y="47.2">EN03</text>
<text x="78.3" y="43.3" transform="rotate(-90 78.3 43.3)">+5V</text>
<text x="83.2" y="42.8">IBT2</text>
<text x="100.8" y="45.3">PWM3A</text>
<text x="103.1" y="47.2">EN04</text>
<text x="128.5" y="46.2" transform="rotate(-90 128.5 46.2)">R29</text>
<text x="132.3" y="46.2" transform="rotate(-90 132.3 46.2)">10k</text>
<text x="134.5" y="46.2" transform="rotate(-90 134.5 46.2)">R30</text>
<text x="138.2" y="46.2" transform="rotate(-90 138.2 46.2)">10k</text>
<text x="140.4" y="46.2" transform="rotate(-90 140.4 46.2)">R31</text>
<text x="144.2" y="46.2" transform="rotate(-90 144.2 46.2)">10k</text>
<text x="154.4" y="44.8">HALL2</text>
<text x="32.7" y="49.2">EN12</text>
<text x="32.7" y="53.2">EN11</text>
<text x="32.7" y="51.2">PWM3B</text>
<text x="70.3" y="49.2">ISENSE03_</text>
<text x="80.7" y="49.2">F</text>
<text x="96.4" y="49.2">ISENSE04_F</text>
<text x="119.8" y="53.2">HALL06</text>
<text x="119.8" y="51.2">HALL05</text>
<text x="119.8" y="49.2">HALL04</text>
<text x="32.7" y="57.1">PWM5C</text>
<text x="32.7" y="59.1">PWM5B</text>
<text x="32.7" y="55.2">PWM3C</text>
<text x="96.1" y="57.1">GND</text>
<text x="145.5" y="59.1" transform="rotate(-90 145.5 59.1)">+5V</text>
<text x="32.7" y="61.1">ISENSE03</text>
<text x="32.7" y="63.1">ISENSE04</text>
<text x="32.7" y="65">ISENSE10</text>
<text x="70.3" y="65">PWM3B</text>
<text x="78.3" y="63.1" transform="rotate(-90 78.3 63.1)">+5V</text>
<text x="83.2" y="62.6">IBT3</text>
<text x="100.7" y="65">PWM3C</text>
<text x="149.5" y="61.1">GND</text>
<text x="32.7" y="67">EN03</text>
<text x="32.7" y="69">ISENSE09</text>
<text x="70.3" y="67">EN05</text>
<text x="70.3" y="69">ISENSE05_</text>
<text x="80.7" y="69">F</text>
<text x="96.4" y="69">ISENSE06_F</text>
<text x="103.1" y="67">EN06</text>
<text x="119.8" y="71">HALL09</text>
<text x="128.5" y="68" transform="rotate(-90 128.5 68)">R32</text>
<text x="132.3" y="68" transform="rotate(-90 132.3 68)">10k</text>
<text x="134.5" y="68" transform="rotate(-90 134.5 68)">R33</text>
<text x="138.2" y="68" transform="rotate(-90 138.2 68)">10k</text>
<text x="140.4" y="68" transform="rotate(-90 140.4 68)">R34</text>
<text x="144.2" y="68" transform="rotate(-90 144.2 68)">10k</text>
<text x="154.4" y="66.5">HALL3</text>
<text x="32.7" y="76.9">EN04</text>
<text x="45.6" y="74.4">JP7</text>
<text x="96.1" y="76.9">GND</text>
<text x="119.8" y="73">HALL08</text>
<text x="119.8" y="74.9">HALL07</text>
<text x="32.7" y="80.9">PWM1C</text>
<text x="32.7" y="78.9">EN10</text>
<text x="32.7" y="82.9">EN09</text>
<text x="78.3" y="82.9" transform="rotate(-90 78.3 82.9)">+5V</text>
<text x="83.2" y="82.4">IBT4</text>
<text x="145.5" y="80.9" transform="rotate(-90 145.5 80.9)">+5V</text>
<text x="149.5" y="82.9">GND</text>
<text x="32.7" y="86.8">PWM5A</text>
<text x="32.7" y="88.8">PWM4C</text>
<text x="32.7" y="84.8">PWM3A</text>
<text x="70.3" y="84.8">PWM4A</text>
<text x="70.3" y="86.8">EN07</text>
<text x="70.3" y="88.8">ISENSE07_</text>
<text x="80.7" y="88.8">F</text>
<text x="96.4" y="88.8">ISENSE08_F</text>
<text x="100.8" y="84.8">PWM4B</text>
<text x="103.1" y="86.8">EN08</text>
<text x="128.5" y="89.8" transform="rotate(-90 128.5 89.8)">R35</text>
<text x="132.3" y="89.8" transform="rotate(-90 132.3 89.8)">10k</text>
<text x="134.5" y="89.8" transform="rotate(-90 134.5 89.8)">R36</text>
<text x="138.2" y="89.8" transform="rotate(-90 138.2 89.8)">10k</text>
<text x="140.4" y="89.8" transform="rotate(-90 140.4 89.8)">R37</text>
<text x="144.2" y="89.8" transform="rotate(-90 144.2 89.8)">10k</text>
<text x="154.4" y="88.3">HALL4</text>
<text x="32.7" y="94.7">HALL09</text>
<text x="32.7" y="92.8">HALL02</text>
<text x="32.7" y="90.8">HALL01</text>
<text x="119.8" y="92.8">HALL12</text>
<text x="119.8" y="94.7">HALL11</text>
<text x="32.7" y="98.7">HALL08</text>
<text x="32.7" y="100.7">HALL07</text>
<text x="32.7" y="96.7">HALL03</text>
<text x="96.1" y="96.7">GND</text>
<text x="119.8" y="96.7">HALL10</text>
<text x="32.7" y="102.6">ISENSE01</text>
<text x="32.7" y="104.6">ISENSE02</text>
<text x="32.7" y="106.6">ISENSE08</text>
<text x="70.3" y="104.6">PWM4C</text>
<text x="70.3" y="106.6">EN09</text>
<text x="78.3" y="102.6" transform="rotate(-90 78.3 102.6)">+5V</text>
<text x="83.2" y="102.2">IBT5</text>
<text x="100.8" y="104.6">PWM5A</text>
<text x="103.1" y="106.6">EN10</text>
<text x="149.5" y="104.6">GND</text>
<text x="32.7" y="108.6">EN01</text>
<text x="32.7" y="112.5">EN02</text>
<text x="32.7" y="110.6">ISENSE07</text>
<text x="70.3" y="108.6">ISENSE09_</text>
<text x="80.7" y="108.6">F</text>
<text x="96.4" y="108.6">ISENSE10_F</text>
<text x="32.7" y="116.5">PWM1A</text>
<text x="32.7" y="114.5">EN08</text>
<text x="32.7" y="118.5">EN07</text>
<text x="96.1" y="116.5">GND</text>
<text x="129.7" y="116.5">BEAT_LED</text>
<text x="32.7" y="122.4">PWM4B</text>
<text x="32.7" y="124.4">PWM4A</text>
<text x="32.7" y="120.5">PWM1B</text>
<text x="70.3" y="124.4">PWM5B</text>
<text x="78.3" y="122.4" transform="rotate(-90 78.3 122.4)">+5V</text>
<text x="83.2" y="121.9">IBT6</text>
<text x="100.7" y="124.4">PWM5C</text>
<text x="140.4" y="125.4" transform="rotate(-90 140.4 125.4)">R1</text>
<text x="144.2" y="125.4" transform="rotate(-90 144.2 125.4)">1k</text>
<text x="45.6" y="129.9">JP8</text>
<text x="70.3" y="126.4">EN11</text>
<text x="70.3" y="128.4">ISENSE11_</text>
<text x="80.5" y="128.4">F</text>
<text x="96.4" y="128.4">ISENSE12_F</text>
<text x="103.1" y="126.4">EN12</text>
<text x="96.1" y="136.3">GND</text>
<text x="144.4" y="133.9" transform="rotate(-90 144.4 133.9)">LED1</text>
<text x="146" y="133.9" transform="rotate(-90 146 133.9)">zelena</text>
<text x="40.7" y="138.3">GND</text>
<text x="139.6" y="140.3">GND</text>
<text x="23.8" y="154.9">R3</text>
<text x="71.3" y="154.9">R5</text>
<text x="118.8" y="154.9">R7</text>
<text x="166.3" y="154.9">R9</text>
<text x="213.8" y="154.9">R11</text>
<text x="261.3" y="154.9">R13</text>
<text x="9" y="156.1">ISENSE01_F</text>
<text x="23.8" y="158.7">160E</text>
<text x="29.1" y="161.7">C1</text>
<text x="41.3" y="156.1">ISENSE01</text>
<text x="56.5" y="156.1">ISENSE02_F</text>
<text x="71.3" y="158.7">160E</text>
<text x="76.6" y="161.7">C2</text>
<text x="88.8" y="156.1">ISENSE02</text>
<text x="104" y="156.1">ISENSE03_F</text>
<text x="118.8" y="158.7">160E</text>
<text x="124.1" y="161.7">C3</text>
<text x="136.3" y="156.1">ISENSE03</text>
<text x="151.5" y="156.1">ISENSE04_F</text>
<text x="166.3" y="158.7">160E</text>
<text x="171.6" y="161.7">C4</text>
<text x="183.8" y="156.1">ISENSE04</text>
<text x="199" y="156.1">ISENSE05_F</text>
<text x="213.8" y="158.7">160E</text>
<text x="219.1" y="161.7">C5</text>
<text x="231.3" y="156.1">ISENSE05</text>
<text x="246.5" y="156.1">ISENSE06_F</text>
<text x="261.3" y="158.7">160E</text>
<text x="266.6" y="161.7">C6</text>
<text x="278.8" y="156.1">ISENSE06</text>
<text x="19.7" y="165" transform="rotate(-90 19.7 165)">R2</text>
<text x="23.4" y="165" transform="rotate(-90 23.4 165)">1k</text>
<text x="27.2" y="165.7">100n</text>
<text x="67.2" y="165" transform="rotate(-90 67.2 165)">R4</text>
<text x="70.9" y="165" transform="rotate(-90 70.9 165)">1k</text>
<text x="74.7" y="165.7">100n</text>
<text x="114.7" y="165" transform="rotate(-90 114.7 165)">R6</text>
<text x="118.4" y="165" transform="rotate(-90 118.4 165)">1k</text>
<text x="122.2" y="165.7">100n</text>
<text x="162.2" y="165" transform="rotate(-90 162.2 165)">R8</text>
<text x="165.9" y="165" transform="rotate(-90 165.9 165)">1k</text>
<text x="169.7" y="165.7">100n</text>
<text x="209.7" y="165" transform="rotate(-90 209.7 165)">R10</text>
<text x="213.4" y="165" transform="rotate(-90 213.4 165)">1k</text>
<text x="217.2" y="165.7">100n</text>
<text x="257.2" y="165" transform="rotate(-90 257.2 165)">R12</text>
<text x="260.9" y="165" transform="rotate(-90 260.9 165)">1k</text>
<text x="264.7" y="165.7">100n</text>
<text x="18.9" y="171.9">GND</text>
<text x="30.8" y="171.9">GND</text>
<text x="36.7" y="171.9">GND</text>
<text x="66.4" y="171.9">GND</text>
<text x="78.3" y="171.9">GND</text>
<text x="84.2" y="171.9">GND</text>
<text x="113.9" y="171.9">GND</text>
<text x="125.8" y="171.9">GND</text>
<text x="131.7" y="171.9">GND</text>
<text x="161.4" y="171.9">GND</text>
<text x="173.2" y="171.9">GND</text>
<text x="179.2" y="171.9">GND</text>
<text x="208.9" y="171.9">GND</text>
<text x="220.7" y="171.9">GND</text>
<text x="226.7" y="171.9">GND</text>
<text x="256.4" y="171.9">GND</text>
<text x="268.2" y="171.9">GND</text>
<text x="274.2" y="171.9">GND</text>
<text x="9" y="183.8">ISENSE07_F</text>
<text x="23.8" y="182.6">R15</text>
<text x="41.3" y="183.8">ISENSE07</text>
<text x="56.5" y="183.8">ISENSE08_F</text>
<text x="71.3" y="182.6">R17</text>
<text x="88.8" y="183.8">ISENSE08</text>
<text x="104" y="183.8">ISENSE09_F</text>
<text x="118.8" y="182.6">R19</text>
<text x="136.3" y="183.8">ISENSE09</text>
<text x="151.5" y="183.8">ISENSE10_F</text>
<text x="166.3" y="182.6">R21</text>
<text x="183.8" y="183.8">ISENSE10</text>
<text x="199" y="183.8">ISENSE11_F</text>
<text x="213.8" y="182.6">R23</text>
<text x="231.4" y="183.8">ISENSE11</text>
<text x="246.5" y="183.8">ISENSE12_F</text>
<text x="261.3" y="182.6">R25</text>
<text x="278.8" y="183.8">ISENSE12</text>
<text x="23.8" y="186.4">160E</text>
<text x="29.1" y="189.4">C7</text>
<text x="71.3" y="186.4">160E</text>
<text x="76.6" y="189.4">C8</text>
<text x="118.8" y="186.4">160E</text>
<text x="124.1" y="189.4">C9</text>
<text x="166.3" y="186.4">160E</text>
<text x="170.5" y="189.4">C10</text>
<text x="213.8" y="186.4">160E</text>
<text x="218.1" y="189.4">C11</text>
<text x="261.3" y="186.4">160E</text>
<text x="265.5" y="189.4">C12</text>
<text x="19.7" y="192.7" transform="rotate(-90 19.7 192.7)">R14</text>
<text x="23.4" y="192.7" transform="rotate(-90 23.4 192.7)">1k</text>
<text x="27.2" y="193.4">100n</text>
<text x="67.2" y="192.7" transform="rotate(-90 67.2 192.7)">R16</text>
<text x="70.9" y="192.7" transform="rotate(-90 70.9 192.7)">1k</text>
<text x="74.7" y="193.4">100n</text>
<text x="114.7" y="192.7" transform="rotate(-90 114.7 192.7)">R18</text>
<text x="118.4" y="192.7" transform="rotate(-90 118.4 192.7)">1k</text>
<text x="122.2" y="193.4">100n</text>
<text x="162.2" y="192.7" transform="rotate(-90 162.2 192.7)">R20</text>
<text x="165.9" y="192.7" transform="rotate(-90 165.9 192.7)">1k</text>
<text x="169.7" y="193.4">100n</text>
<text x="209.7" y="192.7" transform="rotate(-90 209.7 192.7)">R22</text>
<text x="213.4" y="192.7" transform="rotate(-90 213.4 192.7)">1k</text>
<text x="217.2" y="193.4">100n</text>
<text x="257.2" y="192.7" transform="rotate(-90 257.2 192.7)">R24</text>
<text x="260.9" y="192.7" transform="rotate(-90 260.9 192.7)">1k</text>
<text x="264.7" y="193.4">100n</text>
<text x="18.9" y="199.6">GND</text>
<text x="30.8" y="199.6">GND</text>
<text x="36.7" y="199.6">GND</text>
<text x="66.4" y="199.6">GND</text>
<text x="78.3" y="199.6">GND</text>
<text x="84.2" y="199.6">GND</text>
<text x="113.9" y="199.6">GND</text>
<text x="125.8" y="199.6">GND</text>
<text x="131.7" y="199.6">GND</text>
<text x="161.4" y="199.6">GND</text>
<text x="173.2" y="199.6">GND</text>
<text x="179.2" y="199.6">GND</text>
<text x="208.9" y="199.6">GND</text>
<text x="220.7" y="199.6">GND</text>
<text x="226.7" y="199.6">GND</text>
<text x="256.4" y="199.6">GND</text>
<text x="268.2" y="199.6">GND</text>
<text x="274.2" y="199.6">GND</text>
</g>
<g font-size="1.7" fill="#808080">
<text x="47.8" y="21.2">1</text>
<text x="47.8" y="23.2">2</text>
<text x="47.8" y="25.2">3</text>
<text x="47.8" y="27.2">4</text>
<text x="47.8" y="29.1">5</text>
<text x="85.4" y="25.2">1</text>
<text x="85.4" y="27.2">3</text>
<text x="85.4" y="29.1">5</text>
<text x="91.9" y="25.2">2</text>
<text x="91.9" y="27.2">4</text>
<text x="91.9" y="29.1">6</text>
<text x="156.6" y="25.2">1</text>
<text x="156.6" y="27.2">2</text>
<text x="156.6" y="29.1">3</text>
<text x="47.8" y="31.1">6</text>
<text x="47.8" y="33.1">7</text>
<text x="47.8" y="35.1">8</text>
<text x="85.4" y="31.1">7</text>
<text x="91.9" y="31.1">8</text>
<text x="156.6" y="31.1">4</text>
<text x="156.6" y="33.1">5</text>
<text x="46.9" y="39">10</text>
<text x="47" y="41">11</text>
<text x="47.8" y="37.1">9</text>
<text x="46.9" y="43">12</text>
<text x="46.9" y="45">13</text>
<text x="46.9" y="47">14</text>
<text x="85.4" y="45">1</text>
<text x="85.4" y="47">3</text>
<text x="91.9" y="45">2</text>
<text x="91.9" y="47">4</text>
<text x="156.6" y="47">1</text>
<text x="46.9" y="48.9">15</text>
<text x="46.9" y="50.9">16</text>
<text x="46.9" y="52.9">17</text>
<text x="85.4" y="48.9">5</text>
<text x="85.4" y="50.9">7</text>
<text x="91.9" y="48.9">6</text>
<text x="91.9" y="50.9">8</text>
<text x="156.6" y="48.9">2</text>
<text x="156.6" y="50.9">3</text>
<text x="156.6" y="52.9">4</text>
<text x="46.9" y="54.9">18</text>
<text x="46.9" y="56.9">19</text>
<text x="46.9" y="58.8">20</text>
<text x="156.6" y="54.9">5</text>
<text x="46.9" y="60.8">21</text>
<text x="46.9" y="62.8">22</text>
<text x="46.9" y="64.8">23</text>
<text x="85.4" y="64.8">1</text>
<text x="91.9" y="64.8">2</text>
<text x="46.9" y="66.7">24</text>
<text x="46.9" y="68.7">25</text>
<text x="85.4" y="66.7">3</text>
<text x="85.4" y="68.7">5</text>
<text x="85.4" y="70.7">7</text>
<text x="91.9" y="66.7">4</text>
<text x="91.9" y="68.7">6</text>
<text x="91.9" y="70.7">8</text>
<text x="156.6" y="68.7">1</text>
<text x="156.6" y="70.7">2</text>
<text x="47.8" y="76.6">1</text>
<text x="156.6" y="72.7">3</text>
<text x="156.6" y="74.7">4</text>
<text x="156.6" y="76.6">5</text>
<text x="47.8" y="78.6">2</text>
<text x="47.8" y="80.6">3</text>
<text x="47.8" y="82.6">4</text>
<text x="47.8" y="84.6">5</text>
<text x="47.8" y="86.5">6</text>
<text x="47.8" y="88.5">7</text>
<text x="85.4" y="84.6">1</text>
<text x="85.4" y="86.5">3</text>
<text x="85.4" y="88.5">5</text>
<text x="91.9" y="84.6">2</text>
<text x="91.9" y="86.5">4</text>
<text x="91.9" y="88.5">6</text>
<text x="46.9" y="94.5">10</text>
<text x="47.8" y="90.5">8</text>
<text x="47.8" y="92.5">9</text>
<text x="85.4" y="90.5">7</text>
<text x="91.9" y="90.5">8</text>
<text x="156.6" y="90.5">1</text>
<text x="156.6" y="92.5">2</text>
<text x="156.6" y="94.5">3</text>
<text x="46.9" y="98.4">12</text>
<text x="46.9" y="100.4">13</text>
<text x="47" y="96.4">11</text>
<text x="156.6" y="96.4">4</text>
<text x="156.6" y="98.4">5</text>
<text x="46.9" y="102.4">14</text>
<text x="46.9" y="104.4">15</text>
<text x="46.9" y="106.3">16</text>
<text x="85.4" y="104.4">1</text>
<text x="85.4" y="106.3">3</text>
<text x="91.9" y="104.4">2</text>
<text x="91.9" y="106.3">4</text>
<text x="46.9" y="108.3">17</text>
<text x="46.9" y="110.3">18</text>
<text x="46.9" y="112.3">19</text>
<text x="85.4" y="108.3">5</text>
<text x="85.4" y="110.3">7</text>
<text x="91.9" y="108.3">6</text>
<text x="91.9" y="110.3">8</text>
<text x="46.9" y="114.2">20</text>
<text x="46.9" y="116.2">21</text>
<text x="46.9" y="118.2">22</text>
<text x="46.9" y="120.2">23</text>
<text x="46.9" y="122.2">24</text>
<text x="46.9" y="124.1">25</text>
<text x="85.4" y="124.1">1</text>
<text x="91.9" y="124.1">2</text>
<text x="85.4" y="126.1">3</text>
<text x="85.4" y="128.1">5</text>
<text x="85.4" y="130.1">7</text>
<text x="91.9" y="126.1">4</text>
<text x="91.9" y="128.1">6</text>
<text x="91.9" y="130.1">8</text>
<text x="47.8" y="132.1">1</text>
</g>
</svg>
